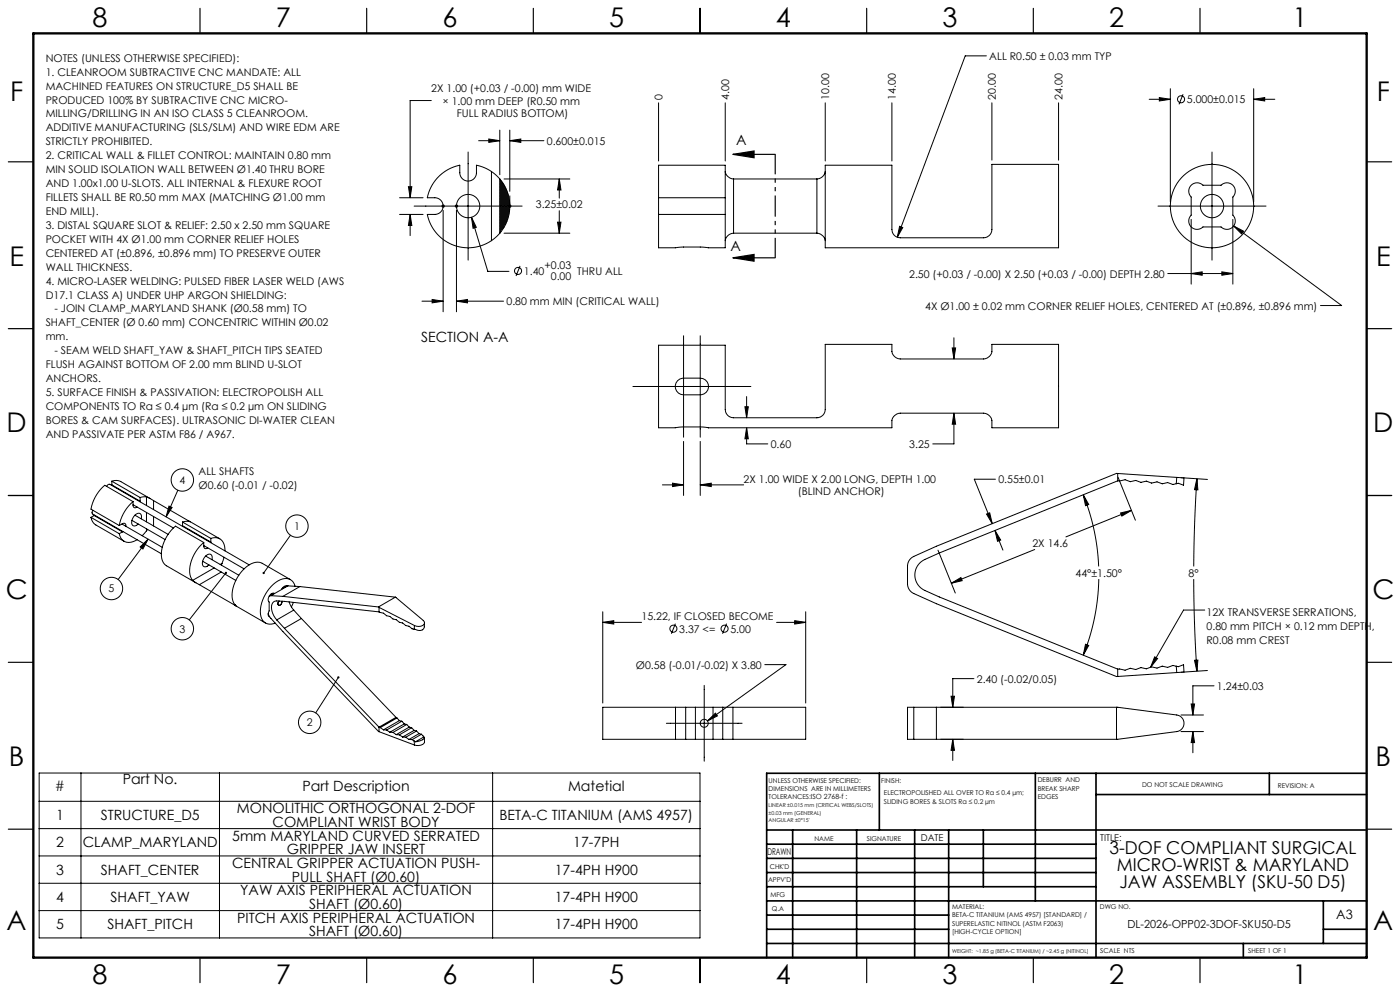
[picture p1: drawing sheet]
<svg xmlns="http://www.w3.org/2000/svg" width="420mm" height="297mm" viewBox="0 0 420 297" stroke-linecap="round" stroke-linejoin="round" font-family="sans-serif">
<g fill="none" stroke="#000" stroke-width=".3">
<path d="M295.9 16.7h-6.3l-20.4 54.4M129.4 30.1h-6.4v29.2M149.9 39v13.4M152.9 39v18.3M197.6 30.8v17.4M217.6 30.8v17.4M247.6 30.8v17.4M267.6 30.8v17.4M297.6 30.8v17.2M317.6 30.8v17.2M344.8 29.8h6.3M347.8 29.2l3.3 .6-3.3 .5z"/>
<path d="M351.1 26.6v33.9M354.9 28.2l-1.2 3.1M376.1 29.8l3.3-.6v1.1zM376.1 26.6v33.9M376.1 29.8h6.4M119.9 59.3h7M122.5 56h1l-.5 3.3zM140.4 45.6v32.4M143.6 42.2h6.3M146.6 41.7l3.3 .5-3.3 .5zM147.4 51.4l2.5 2.2M147.4 51.4a12.5 12.5 0 0 0-4.5-1.9v2.3a2.5 2.5 0 0 1-2.5 2.5 2.5 2.5 0 0 1-2.5-2.5v-2.3a12.5 12.5 0 0 0-9.7 9.8h2.2a2.5 2.5 0 0 1 2.5 2.5 2.5 2.5 0 0 1-2.5 2.5h-2.2a12.5 12.5 0 0 0 19.2 7.8"/>
<path d="M147.4 51.4v20.7M149.9 53.6a12.5 12.5 0 0 1 0 16.3M149.9 53.6v16.3M150.1 53.9l-.2 .2M150.3 54.1l-.4 .4M150.5 54.4l-.6 .6M150.7 54.6l-.8 .8M150.9 54.9l-1 1M151.1 55.2l-1.2 1.1M151.2 53.6h19.8M151.2 55.5l-1.3 1.3M151.4 55.7l-1.5 1.5"/>
<path d="M151.6 56l-1.7 1.7M151.7 56.3l-1.8 1.8M151.8 56.6l-1.9 1.9M152 57l-2.1 2M152.1 57.3l-2.2 2.1M152.2 57.6l-2.3 2.3M152.3 57.9l-2.4 2.4M152.4 58.3l-2.5 2.5M152.5 58.6l-2.6 2.6M152.6 59l-2.7 2.7M152.7 59.4l-2.8 2.7M152.8 59.8l-2.9 2.8"/>
<path d="M152.9 42.2l3.3-.5v1zM152.9 42.2h10.3M167.8 53.6l.5 3.3h-1zM167.8 53.6v5.8M197.6 59.3v-9.8h20v9.8M197.6 59.3v5M197.6 59.3h20M217.6 51.4l.2 .8a2.8 2.8 0 0 0 2.3 1.4M217.6 59.3v5M220.1 53.6h25M220.1 53.6v16.3M245.1 53.6v16.3"/>
<path d="M247.6 51.4l-.4 1-.6 .6-1.5 .6M247.6 49.5h20v18.4a2.68 2.68 0 0 0 2.5 3.4h25a2.69 2.69 0 0 0 2.5-3.4v-18.6h20v25h-70zM357.4 55.5a2.5 2.5 0 0 1 3.5 0h5.4a2.5 2.5 0 0 1 3.6 0 2.5 2.5 0 0 1 0 3.5v5.5a2.5 2.5 0 0 1 0 3.5 2.5 2.5 0 0 1-3.6 0h-5.4a2.5 2.5 0 0 1-3.5 0 2.5 2.5 0 0 1 0-3.5v-5.5a2.5 2.5 0 0 1 0-3.5zM363.6 45.6v32.4M119.9 64.3h7M123 64.3l.5 3.3h-1zM123 64.3v6.3M124.2 61.8h32.4M132.6 61.4l.7 .7M132.9 61.3v1M132.9 63v30.4M133.3 61.4l-.7 .7"/>
<path d="M136.6 61.4l.7 .7M136.9 61.3v1M136.9 63v30.4M137.3 61.4l-.7 .7M141.4 65.1l1.5 3-1 .3zM141.4 65.1l4.9 16.2h6.4M149.9 69.9l-2.5 2.2M150.4 69.3l-.5 .5M151.2 69.9h19.8M151.3 68l-1.4 1.3M151.8 67l-1.9 1.9M152.1 66.3l-2.2 2.1"/>
<path d="M152.3 65.6l-2.4 2.4M152.5 64.9l-2.6 2.6M152.6 61.4l.7 .7M152.7 64.4l-2.8 2.7M152.8 63.8l-2.9 2.8M152.8 60.1l-2.9 2.9M152.8 63.3l-2.9 2.9M152.9 60.5l-3 3M152.9 62.8l-3 2.9M152.9 61l-3 2.9M152.9 62.3l-3 3M152.9 61.4l-3 3"/>
<path d="M152.9 61.3v1M152.9 61.8l-3 3M153.3 61.4l-.7 .7M156 79.7l-1.2 3M167.3 66.6h1l-.5 3.3zM167.8 63.2v6.7M197.6 64.3v10h5l2.5-.3 12.5 .3v-10M197.6 64.3h20M220.1 69.9l-1.6 .6-.6 .7-.3 .9M220.1 69.9h25M245.1 69.9a2.65 2.65 0 0 1 2.5 2.2M269.9 67.8l.9 .4-1.6 2.9z"/>
<path d="M347.4 61.8h32.4M357.4 65.7v19.5M369.9 65.7v19.5M370.1 67.7l3 1.6-.6 .8zM370.1 67.7l32.4 23.9h-6.4M126.6 90.3h6.3M129.6 89.8l3.3 .5-3.3 .5zM136.9 90.3l3.3-.5v1zM136.9 90.3h14.2M350.3 82h19.6M357.4 82l3.3-.5v1zM366.6 81.5l3.3 .5-3.3 .5z"/>
<path d="M189.9 115.8h35.4M197.6 103.5h20v18.3a2.68 2.68 0 0 0 2.5 3.4h25a2.69 2.69 0 0 0 2.5-3.4v-18.6h20v.2a3.4 3.4 0 0 0 1.8 4.1l25.7 .1a2.82 2.82 0 0 0 2.5-3.7v-.7h20v25h-20v-.2a3.4 3.4 0 0 0-1.9-4.1l-25.6-.1a2.83 2.83 0 0 0-2.5 3.7v.7h-55l-2.5-.2-12.5 .2zM203.3 114.1l1.5-.7 5.3-.1a2.5 2.5 0 0 1 2.5 2.5 2.5 2.5 0 0 1-2.5 2.5h-5a2.5 2.5 0 0 1-2.3-1.5 2.5 2.5 0 0 1 .5-2.7zM205.1 100.6v30.4M210.1 100.6v30.4M224 118.9v6.3M285.7 104.3h1l-.5 3.3zM286.2 101.2v6.4M205.1 132.3v16.2M210.1 132.3v16.2M212.5 128.2h.1M223.5 121.9h1l-.5 3.3z"/>
<path d="M224 128.2l.5 3.3h-1zM224 128.2v4.8h6.3M286.2 123.8l.5 3.3h-1zM286.2 123.8v9.2h-6.4M27.3 155.1a3.3 3.3 0 0 0 1.4 2.2l8.5 4.9M27.3 155.1l8.5 4.9M27.9 152.9l-.3 .7 .2 .5 20.6 11.9M28.2 154.5l8.5 4.9M28.2 154.5l-.9 .6M28.4 154.4l-.2 .1M32 145.8l.5-.6 .4-.1 41.9 24.2M33.5 144.2a3.3 3.3 0 0 1 2.7 .1l8.9 5.1"/>
<path d="M33.5 144.2l8.5 4.9M33.5 145.3l8.5 4.9M33.5 145.3v.2M33.5 144.2v1.1M35.8 160a3 3 0 0 0 4.9 2l.4-.2M35.8 157.5l.9-.5a.68 .68 0 0 1 .9-.1 .68 .68 0 0 1 .2 .8M36.6 157l12.1 7M36.7 159.4l-.9 .6M36.9 159.3l-.2 .1M39.6 156l9.9 5.7M39.9 150.3a12.3 12.3 0 0 0-4.1 7.2M39.9 150.3v1.1a.68 .68 0 0 0 .4 .8 .68 .68 0 0 0 .8-.2"/>
<path d="M39.9 150.3l-8.5-4.9a12.3 12.3 0 0 0-4.1 7.2l8.5 4.9M39.9 151.3l12.1 6.9M40.5 154.4l9.9 5.7M42 150.2v.2M42 149.1v1.1M42.4 155.5a1.11 1.11 0 0 0-.4-1.6 1.11 1.11 0 0 0-1.6 .5 2.21 2.21 0 0 0-.4 3.2h.6l.9-.5M43.9 148.9l2.2 1.1M43.9 148.9l-1.9 .2M43.9 159.1l-1.2 1.5M43.9 148.9v2.6M43.9 153.6v2.8M43.9 158.5v.6"/>
<path d="M44.3 158.7l-.4 .4M46.1 150l10.6 6.2M46.1 150v2.7M46.1 154.8v2.8M50.7 151.7l.9 .4-1.8 2.8zM53.4 146.9l-3.6 8M54.8 156.5l8.4 4.9M54.8 157.6v.1M54.8 157.6l8.4 4.9M54.8 156.5v1.1M56.7 156.3l-1.9 .2M56.7 156.2l.3 .2"/>
<path d="M56.7 156.3l.4 .1M56.7 156.2v.1M57.1 156.4l8.8 5.1M198.7 145.3h6.4M201.8 144.8l3.3 .5-3.3 .5zM210.1 145.3l3.3-.5v1zM210.1 145.3h13M296 154.1l.9-.4 .8 3.2zM298.5 159l1.7 2.9-.9 .3zM298.5 159l2.4 5.9M298.6 143.6h-6.3l5.4 13.3M325 148.3l1.6 2.9-.9 .4z"/>
<path d="M325 148.3a64.2 64.2 0 0 1 4.6 21.5M335.3 144.1l-53.5 21.6-4.3 2a5.1 5.1 0 0 0-3 4.6 5.1 5.1 0 0 0 3 4.7l4.3 1.9 53.5 21.6M335.3 141.9v2.2M335.4 143.1l5.2 12.8M336.2 153.7l3.2-.7-2.8 1.7zM339.4 153l-19.6 7.9M353 143.1l-18.1-1.2-54 21.8-6.8 3.1a3.2 3.2 0 0 0-1.8 2.9v5.3a3.2 3.2 0 0 0 1.8 2.9l6.8 3 54 21.9 18.1-1.2M353 143.1l2.2 .1-.3 2.2a3.8 3.8 0 0 0-3-.2l-1.6-.6-1.6 .4-1.6-.6-1.6 .4-1.6-.6-1.6 .4-1.6-.6-1.6 .4-1.6-.6-2.2 .3M353 143.1l-.1 1.9M354.3 143.2l7.9 .5M359.1 143.5l.3 3.3-1-.1zM359.1 143.5l-.7 13.1-.3 13.2"/>
<path d="M42.1 163.9l2.3-2.3-1.5 2.9zM44.4 161.6l-9 12.1M57.8 173.9l2 1.3M59.8 175.2l10.6 6.2M60.8 168.2l9.9 5.8M61.1 162.6l-8.5-4.9a10.8 10.8 0 0 0-3.9 10.3l1 1.4 9.1 5.3M61.1 162.6a10.9 10.9 0 0 0-3.9 10.3l.6 1M61.1 162.6v1.1a.68 .68 0 0 0 .4 .7 .68 .68 0 0 0 .8-.2M61.1 163.5l12.1 7M61.7 166.6l9.9 5.8M63.2 161.4a3 3 0 0 1 4.3 3.1v.6M63.2 162.5v.1"/>
<path d="M63.2 161.4v1.1M63.6 167.7a1.11 1.11 0 0 0-.4-1.6 1.11 1.11 0 0 0-1.6 .6 2.21 2.21 0 0 0-.4 3.1h.6l.9-.5M64.3 170.2l-6.5 3.7M66.4 171.4l-6.6 3.8M66.6 168.9l-.2 .5M66.6 168.9l-.5 .3M67.2 167l-.6 1.9M67.8 171.7l-11 14.1M81.3 178.5l-.5 .1 1.4-.8a1.74 1.74 0 0 0-1.5 2.6v2.7l-.1 .4a.98 .98 0 0 0 .3 1.4M81.3 178.5l3.6 .2M81.3 178l.3 .1M84.9 178.7l28.6 3.2"/>
<path d="M86.4 175.6l-1.8 .8 .2-.3a1.08 1.08 0 0 1 1.3-.5M86.4 175.6l-5.1 2.9M86.4 175.6l3.6 .2M87.1 160.4l-8 11.3M87.2 173.7l-8.5-4.9a4.3 4.3 0 0 0-4.8 1.1 10.9 10.9 0 0 0-4 10.3l.6 1.1M88.5 175.7a2.94 2.94 0 0 0-4.4-2 11 11 0 0 0-5.8 11.1 2.91 2.91 0 0 0 4.3 1.9M90 175.8l-5.1 2.9M90 175.8l28.6 3.2M118.6 179l8.7 7.3a1.56 1.56 0 0 1-2.4 1.4l-.6-.2M118.6 179l-5.1 2.9M281.4 164.9l5.2 12.8M285.4 174.8l2.9-1.7 .4 .9z"/>
<path d="M310.4 164.7l-25 10.1M329.6 173.5a64.2 64.2 0 0 1-4.6 22.9M358.1 173.5l.3 15.4 .7 12.3M70.4 181.4l.3 .2M70.5 181.3l9.2 5.4M70.5 181.3l-.1 .1M80.4 183.9l.7 1.2 3.8 4.2 28.8 30M83 185.8l2.3 2.5M83.7 180.1a.61 .61 0 0 0-.4 .8 .61 .61 0 0 0 .8 .4l.5-1.1a.79 .79 0 0 1-.2 .9 .79 .79 0 0 1-1 0zM85.3 188.3l28.4 29.6M86.7 180.4l.6 1.3 .8 1.1M88 180.5l-.6 1.4"/>
<path d="M88.1 182.8l-5.1 3M88.1 182.8l2.3 2.6M90.4 185.4l-5.1 2.9M90.4 185.4l28.4 29.6M113.5 181.9l.2 .1M113.7 183.4l-30.7-3.3a1.77 1.77 0 0 0-1.5 2.5l.7 2 .8 1.2M113.7 182l10.6 5.5M113.7 183.4l1.3 .4 1 .7 1 .2 .9 .8 1 .2 .9 .8 1 .2 .9 .8 1 .2 .9 .8 .7 .1M113.7 182v1.4M124.3 187.5v1.1M127.4 186.7l-.1 1.2a1.55 1.55 0 0 1-2.6 .7h-.4M180.8 186.5l3.3-.5v1z"/>
<path d="M180.8 183.3v27.4M180.8 186.5h11.7M202.6 186.9l-1.2 3M218 186.9l-1.2 3M229.4 199.2h6.4l-23.6 16.9M233 186.5h8.7M238.4 186l3.3 .5-3.3 .5zM241.7 183.3v27.4M325.7 193.1l.9 .3-1.6 3zM346.4 196.9l.9 .5-2.1 2.6zM352.9 199.7l.1 1.9M358.4 197.9l1-.1-.3 3.4z"/>
<path d="M361.4 182.8h-6.3l-9.9 17.2M101.5 203l-6.8 10.7M113.7 217.9v1.4M113.7 217.9l.4 .2M113.7 219.3l10.6 4M114.1 218.1l.9 .6M115 218.7l1 .1M116 218.8l1 .6M117 219.4l.9 .1M117.9 219.5l1 .7M118.8 215l-5.1 2.9M118.8 215l.3 .2"/>
<path d="M119.1 215.2l-5 2.9M119.1 215.2l.7 .8M119.8 216l-4.8 2.7M119.8 216l.7 .2M120.5 216.2l-4.5 2.6M120.5 216.2l.8 .7M121.3 216.9l-4.3 2.5M121.3 216.9l.7 .2M122 217.1l-4.1 2.4M122 217.1l.8 .8M122.8 217.9l-3.9 2.3M122.8 217.9l.7 .2"/>
<path d="M123.5 218.1l-3.7 2.1M123.5 218.1l.7 .8M124.2 218.9l-3.4 2M124.2 218.9l.8 .2M125 219.1l-3.3 1.8M125 219.1l.7 .8M125.7 219.9l-3 1.7M125.7 219.9l.7 .2M199.9 216.8h22.7M202.7 212v9.6M205.7 212h2.9M205.7 212h-24.9v9.6h24.9"/>
<path d="M205.7 212v9.6M208.6 212h5.3M208.6 212v9.6M211.3 205.4v22.7M212.2 216.1l2.4-2.4 .6 .9zM213.9 212h2.9M213.9 212v9.6M216.8 212h24.9v9.6h-24.9M216.8 212v9.6M219.9 212v9.6M274.1 212h61.2l17.7 2.3a2.51 2.51 0 0 1 2.2 2.5 2.51 2.51 0 0 1-2.2 2.5l-17.7 2.3h-61.2M274.1 212h-1.8v9.6h1.8"/>
<path d="M274.1 212v9.6M280.9 212v9.6M285.3 208.7h1l-.5 3.3zM292.2 203.4h-6.4v8.6M334.9 212v9.6M335.3 200.5l2.2 .4 1.6-.6 1.6 .4 1.6-.6 1.6 .3 1.6-.5 1.6 .3 1.6-.6 1.6 .4 1.6-.6a3.9 3.9 0 0 0 3.2-.2l.1 2.2-2.2 .2M335.3 200.5v2.2M354.3 214.3h6.7M354.3 219.3h6.7M357.4 211h1l-.5 3.3zM357.9 219.3l.5 3.3h-1zM357.9 219.3v6.3"/>
<path d="M362.2 201l-7.9 .5M364.2 205.5h-6.3v8.8M11.7 231.7h198.3v49.4h-198.3zM24.3 231.7v49.4M65.8 231.7v49.4M118.9 220.2h.9M119.8 220.2l1 .7M120.8 220.9h.9M121.7 220.9l1 .7M122.7 221.6l.9 .1M123.6 221.7l.7 .4M124.3 222.1v1.2"/>
<path d="M124.3 222.1l.4 .2M126.4 220.1l.7 .8M126.4 220.1l-2.8 1.6M127.1 220.9l.2 .3-.6 .5-2 .6M127.1 220.9l-2.4 1.4M127.3 221.1v1.2a1.85 1.85 0 0 1-2.4 1.1l-.6-.1M147.8 231.7v49.4M205.7 221.6h2.9M208.6 221.6h5.3M213.9 221.6h2.9M285.8 221.6l.5 3.3h-1zM285.8 221.6v6.3"/>
<path d="M11.7 240.1h198.3M11.7 248.3h198.3M11.7 256.5h198.3M11.7 264.7h198.3M11.7 272.9h198.3"/>
<circle cx="354.3" cy="29.8" r="1.06"/>
<circle cx="140.4" cy="61.8" r="3.5"/>
<circle cx="363.6" cy="61.8" r="3.5"/>
<circle cx="363.6" cy="61.8" r="12.5"/>
<circle cx="155.4" cy="81.2" r="1.06"/>
<circle cx="54.7" cy="143.8" r="3.4"/>
<circle cx="89.1" cy="157.7" r="3.4"/>
<circle cx="33.4" cy="176.4" r="3.4"/>
<circle cx="54.7" cy="188.4" r="3.4"/>
<circle cx="202" cy="188.4" r="1.06"/>
<circle cx="217.4" cy="188.4" r="1.06"/>
<circle cx="92.9" cy="216.5" r="3.4"/>
<circle cx="211.3" cy="216.8" r="1.2"/>
</g>
<g fill="none" stroke="#000" stroke-width=".35">
<path d="M60 2.5v7.5M110 2.5v7.5M160 2.5v7.5M210 2.5v7.5M260 2.5v7.5M310 2.5v7.5M360 2.5v7.5M2.5 48.5h7.5M219.9 46.3h12.7M219.9 46.3l6.3-1.1v2.1zM410 48.5h7.5M219.9 77.3h12.7"/>
<path d="M219.9 77.3l6.3-1.1v2.1zM2.5 98.5h7.5M410 98.5h7.5M2.5 148.5h7.5M410 148.5h7.5M2.5 198.5h7.5M410 198.5h7.5M2.5 248.5h7.5M410 248.5h7.5M60 287v7.5M110 287v7.5M160 287v7.5"/>
<path d="M210 287v7.5M260 287v7.5M310 287v7.5M360 287v7.5"/>
</g>
<path d="M232.6 46.3v31" fill="none" stroke="#000" stroke-width=".35" stroke-dasharray="6.3 1.3 1.3 1.3 1.3 1.3" stroke-dashoffset=".4" stroke-linecap="butt"/>
<path d="M152.9 61.8v-3.2" fill="none" stroke="#000" stroke-width=".3" stroke-dasharray="15.2 1.3 1.3 1.3" stroke-linecap="butt"/>
<g fill="none" stroke="#000" stroke-width=".5">
<path d="M263.8 231.8v17M310.6 231.8v38.2M328.8 231.8v55.2M328.8 238.1h81.2M380.8 231.8v6.3M410 231.8h-180v55.2M230 248.8h180M230 257.3h98.8M230 253h98.8M237.8 248.8v38.2M257 248.8v38.2M274.4 248.8v38.2"/>
<path d="M284.6 248.8v38.2M295 248.8v17M230 265.8h98.8M230 261.5h98.8M230 278.5h54.6M230 274.3h54.6M230 270h180M397 278.5h13M397 270v12.8M230 282.8h180M373 282.8v4.2"/>
</g>
<path d="M10 10h400v277h-400z" fill="none" stroke="#000" stroke-width=".7"/>
<g fill="#000">
<path d="M78.9 171.5a.34 .34 0 0 1 .4 0 .34 .34 0 0 1 .1 .4 .34 .34 0 0 1-.5 .1l.2-.3-.2 .3z"/>
<path d="M152.9 42.2l3.3-.5v1zM146.6 41.7l3.3 .5-3.3 .5z"/>
<path d="M219.9 46.3l6.3-1.1v2.1zM219.9 77.3l6.3-1.1v2.1z"/>
<path d="M269.9 67.8l-.7 3.3 1.6-2.9zM357.4 82l3.3-.5v1zM366.6 81.5l3.3 .5-3.3 .5zM370.1 67.7l2.4 2.4 .6-.8zM347.8 29.2l3.3 .6-3.3 .5zM376.1 29.8l3.3-.6v1.1zM167.8 53.6l.5 3.3h-1zM167.3 66.6h1l-.5 3.3zM141.4 65.1l.5 3.3 1-.3zM122.5 56h1l-.5 3.3zM123 64.3l.5 3.3h-1zM223.5 121.9h1l-.5 3.3zM224 128.2l.5 3.3h-1zM285.7 104.3h1l-.5 3.3zM286.2 123.8l.5 3.3h-1zM201.8 144.8l3.3 .5-3.3 .5zM210.1 145.3l3.3-.5v1zM285.4 174.8l2.9-1.7 .4 .9zM336.2 153.7l3.2-.7-2.8 1.7zM296 154.1l.9-.4 .8 3.2zM298.5 159l1.7 2.9-.9 .3zM325.7 193.1l.9 .3-1.6 3zM325 148.3l1.6 2.9-.9 .4zM359.1 143.5l.3 3.3-1-.1zM358.4 197.9l1-.1-.3 3.4zM285.8 221.6l.5 3.3h-1zM285.3 208.7h1l-.5 3.3zM357.4 211h1l-.5 3.3zM357.9 219.3l.5 3.3h-1zM212.2 216.1l3-1.5-.6-.9zM238.4 186l3.3 .5-3.3 .5zM180.8 186.5l3.3-.5v1z"/>
<path d="M129.6 89.8l3.3 .5-3.3 .5zM136.9 90.3l3.3-.5v1z"/>
<path d="M101.3 202.8a.34 .34 0 0 0 0 .5 .34 .34 0 0 0 .5-.1 .34 .34 0 0 0-.1-.5l-.2 .3 .2-.3zM67.5 171.5a.34 .34 0 0 0 .1 .4 .34 .34 0 0 0 .4 0 .34 .34 0 0 0 0-.5l-.2 .3 .2-.3zM50.7 151.7l.9 .4-1.8 2.8zM42.1 163.9l2.3-2.3-1.5 2.9zM346.4 196.9l.9 .5-2.1 2.6z"/>
</g>
<g font-size="8.1">
<text x="27.8" y="8">8</text>
<text x="82.8" y="8">7</text>
<text x="132.8" y="8">6</text>
<text x="182.8" y="8">5</text>
<text x="232.8" y="8">4</text>
<text x="282.8" y="8">3</text>
<text x="332.8" y="8">2</text>
<text x="387.8" y="8">1</text>
<text x="3" y="30.4">F</text>
<text x="413" y="30.4">F</text>
<text x="2.8" y="79.6">E</text>
<text x="412.8" y="79.6">E</text>
<text x="2" y="129.6">D</text>
<text x="412" y="129.6">D</text>
<text x="1.7" y="179.6">C</text>
<text x="411.7" y="179.6">C</text>
<text x="2.7" y="229.6">B</text>
<text x="412.7" y="229.6">B</text>
<text x="2" y="278.9">A</text>
<text x="412" y="278.9">A</text>
<text x="27.8" y="295">8</text>
<text x="82.8" y="295">7</text>
<text x="132.8" y="295">6</text>
<text x="182.8" y="295">5</text>
<text x="232.8" y="295">4</text>
<text x="282.8" y="295">3</text>
<text x="332.8" y="295">2</text>
<text x="387.8" y="295">1</text>
</g>
<g font-size="5.3">
<text x="332.9" y="256">3-DOF COMPLIANT SURGICAL</text>
<text x="335.1" y="261.1">MICRO-WRIST &amp; MARYLAND</text>
<text x="335.8" y="266.2">JAW ASSEMBLY (SKU-50 D5)</text>
</g>
<g font-size="4.2">
<text x="220.8" y="43.4">A</text>
<text x="219.1" y="75.3">A</text>
<text x="126.4" y="102.6">SECTION A-A</text>
<text x="16.5" y="237">#</text>
<text x="36.9" y="235">Part No.</text>
<text x="90.7" y="237">Part Description</text>
<text x="170.4" y="237">Matetial</text>
<text x="16.8" y="245.8">1</text>
<text x="30.2" y="245.8">STRUCTURE_D5</text>
<text x="71" y="243.7">MONOLITHIC ORTHOGONAL 2-DOF</text>
<text x="149.9" y="245.8">BETA-C TITANIUM (AMS 4957)</text>
<text x="69.7" y="251.9">5mm MARYLAND CURVED SERRATED</text>
<text x="81.8" y="247.9">COMPLIANT WRIST BODY</text>
<text x="16.8" y="254">2</text>
<text x="24.8" y="254">CLAMP_MARYLAND</text>
<text x="86.1" y="256.1">GRIPPER JAW INSERT</text>
<text x="172" y="254">17-7PH</text>
<text x="16.8" y="262.2">3</text>
<text x="30.3" y="262.2">SHAFT_CENTER</text>
<text x="69.6" y="260.1">CENTRAL GRIPPER ACTUATION PUSH-</text>
<text x="166.4" y="262.2">17-4PH H900</text>
<text x="72.1" y="268.3">YAW AXIS PERIPHERAL ACTUATION</text>
<text x="87.6" y="264.3">PULL SHAFT (Ø0.60)</text>
<text x="16.9" y="270.3">4</text>
<text x="33.2" y="270.3">SHAFT_YAW</text>
<text x="92.7" y="272.5">SHAFT (Ø0.60)</text>
<text x="166.4" y="270.3">17-4PH H900</text>
<text x="16.9" y="278.5">5</text>
<text x="32.2" y="278.5">SHAFT_PITCH</text>
<text x="71.1" y="276.5">PITCH AXIS PERIPHERAL ACTUATION</text>
<text x="92.7" y="280.7">SHAFT (Ø0.60)</text>
<text x="166.4" y="278.5">17-4PH H900</text>
</g>
<text font-size="3.9" x="400.9" y="275.5">A3</text>
<text font-size="3.3" x="338.2" y="278.1">DL-2026-OPP02-3DOF-SKU50-D5</text>
<g font-size="3.2">
<text x="296.8" y="17.9">ALL R0.50 ± 0.03 mm TYP</text>
<text x="13.7" y="18.5">NOTES (UNLESS OTHERWISE SPECIFIED):</text>
<text x="13.7" y="22.7">1. CLEANROOM SUBTRACTIVE CNC MANDATE: ALL</text>
<text x="13.7" y="26.8">MACHINED FEATURES ON STRUCTURE_D5 SHALL BE</text>
<text x="129.4" y="27.6">2X 1.00 (+0.03 / -0.00) mm WIDE</text>
<text x="198.8" y="29.9" transform="rotate(-90 198.8 29.9)">0</text>
<text x="218.8" y="29.9" transform="rotate(-90 218.8 29.9)">4.00</text>
<text x="248.8" y="29.9" transform="rotate(-90 248.8 29.9)">10.00</text>
<text x="268.8" y="29.9" transform="rotate(-90 268.8 29.9)">14.00</text>
<text x="298.8" y="29.9" transform="rotate(-90 298.8 29.9)">20.00</text>
<text x="318.8" y="29.9" transform="rotate(-90 318.8 29.9)">24.00</text>
<text x="13.7" y="31">PRODUCED 100% BY SUBTRACTIVE CNC MICRO-</text>
<text x="13.7" y="35.2">MILLING/DRILLING IN AN ISO CLASS 5 CLEANROOM.</text>
<text x="132.7" y="31.3">× 1.00 mm DEEP (R0.50 mm</text>
<text x="137.1" y="35.1">FULL RADIUS BOTTOM)</text>
<text x="356.1" y="31">5.000±0.015</text>
<text x="13.7" y="39.4">ADDITIVE MANUFACTURING (SLS/SLM) AND WIRE EDM ARE</text>
<text x="13.7" y="43.6">STRICTLY PROHIBITED.</text>
<text x="13.7" y="47.7">2. CRITICAL WALL &amp; FILLET CONTROL: MAINTAIN 0.80 mm</text>
<text x="164" y="43.4">0.600±0.015</text>
<text x="13.7" y="51.9">MIN SOLID ISOLATION WALL BETWEEN Ø1.40 THRU BORE</text>
<text x="13.7" y="56.1">AND 1.00x1.00 U-SLOTS. ALL INTERNAL &amp; FLEXURE ROOT</text>
<text x="13.7" y="60.3">FILLETS SHALL BE R0.50 mm MAX (MATCHING Ø1.00 mm</text>
<text x="13.7" y="64.4">END MILL).</text>
<text x="160.8" y="62.5">3.25±0.02</text>
<text x="13.7" y="68.6">3. DISTAL SQUARE SLOT &amp; RELIEF: 2.50 x 2.50 mm SQUARE</text>
<text x="13.7" y="72.8">POCKET WITH 4X Ø1.00 mm CORNER RELIEF HOLES</text>
<text x="13.7" y="77">CENTERED AT (±0.896, ±0.896 mm) TO PRESERVE OUTER</text>
<text x="13.7" y="81.1">WALL THICKNESS.</text>
<text x="157.2" y="82.4">1.40</text>
<text x="163.3" y="80.6">+0.03</text>
<text x="165.2" y="83.8">0.00</text>
<text x="173.2" y="82.4">THRU ALL</text>
<text x="272.8" y="83.2">2.50 (+0.03 / -0.00) X 2.50 (+0.03 / -0.00) DEPTH 2.80</text>
<text x="13.7" y="85.3">4. MICRO-LASER WELDING: PULSED FIBER LASER WELD (AWS</text>
<text x="13.7" y="89.5">D17.1 CLASS A) UNDER UHP ARGON SHIELDING:</text>
<text x="16.3" y="93.7">- JOIN CLAMP_MARYLAND SHANK (Ø0.58 mm) TO</text>
<text x="152" y="91.5">0.80 mm MIN (CRITICAL WALL)</text>
<text x="277.5" y="92.8">4X Ø1.00 ± 0.02 mm CORNER RELIEF HOLES, CENTERED AT (±0.896, ±0.896 mm)</text>
<text x="13.7" y="97.8">SHAFT_CENTER (Ø 0.60 mm) CONCENTRIC WITHIN Ø0.02</text>
<text x="13.7" y="102">mm.</text>
<text x="16.3" y="106.2">- SEAM WELD SHAFT_YAW &amp; SHAFT_PITCH TIPS SEATED</text>
<text x="13.7" y="110.4">FLUSH AGAINST BOTTOM OF 2.00 mm BLIND U-SLOT</text>
<text x="13.7" y="114.5">ANCHORS.</text>
<text x="13.7" y="118.7">5. SURFACE FINISH &amp; PASSIVATION: ELECTROPOLISH ALL</text>
<text x="13.7" y="122.9">COMPONENTS TO Ra ≤ 0.4 µm (Ra ≤ 0.2 µm ON SLIDING</text>
<text x="13.7" y="127.1">BORES &amp; CAM SURFACES). ULTRASONIC DI-WATER CLEAN</text>
<text x="13.7" y="131.2">AND PASSIVATE PER ASTM F86 / A967.</text>
<text x="231.2" y="134.2">0.60</text>
<text x="272.8" y="134.2">3.25</text>
<text x="59.6" y="142.4">ALL SHAFTS</text>
<text x="53.8" y="145">4</text>
<text x="59.6" y="146.6">Ø0.60 (-0.01 / -0.02)</text>
<text x="223.1" y="144.6">2X 1.00 WIDE X 2.00 LONG, DEPTH 1.00</text>
<text x="239.4" y="148.4">(BLIND ANCHOR)</text>
<text x="299.5" y="144.8">0.55±0.01</text>
<text x="88.2" y="158.8">1</text>
<text x="309.7" y="164">2X 14.6</text>
<text x="322.7" y="172.9">44°±1.50°</text>
<text x="356.6" y="172.9">8°</text>
<text x="32.6" y="177.5">5</text>
<text x="192.5" y="185.8">15.22, IF CLOSED BECOME</text>
<text x="362" y="184.5">12X TRANSVERSE SERRATIONS,</text>
<text x="53.8" y="189.6">3</text>
<text x="203.8" y="189.6">3.37 &lt;=</text>
<text x="219.1" y="189.6">5.00</text>
<text x="362" y="188.7">0.80 mm PITCH × 0.12 mm DEPTH,</text>
<text x="362" y="192.9">R0.08 mm CREST</text>
<text x="190.8" y="200.4">Ø0.58 (-0.01/-0.02) X 3.80</text>
<text x="293.1" y="204.6">2.40 (-0.02/0.05)</text>
<text x="365.1" y="206.7">1.24±0.03</text>
<text x="92" y="217.6">2</text>
</g>
<g font-size="2.8">
<text x="276.2" y="252">DATE</text>
<text x="230.2" y="256.3">DRAWN</text>
<text x="330.1" y="252.1">TITLE:</text>
</g>
<g font-size="2">
<text x="230.6" y="234.6">UNLESS OTHERWISE SPECIFIED:</text>
<text x="230.6" y="237.1">DIMENSIONS ARE IN MILLIMETERS</text>
<text x="230.6" y="239.6">TOLERANCES:ISO 2768-f :</text>
<text x="264.4" y="234.6">FINISH:</text>
<text x="265.2" y="238.4">ELECTROPOLISHED ALL OVER TO Ra ≤ 0.4 µm;</text>
<text x="311.3" y="234.5">DEBURR AND</text>
<text x="311.3" y="237">BREAK SHARP</text>
<text x="311.3" y="239.5">EDGES</text>
<text x="342.6" y="236">DO NOT SCALE DRAWING</text>
<text x="383.3" y="236.2">REVISION: A</text>
<text x="265.2" y="240.9">SLIDING BORES &amp; SLOTS Ra ≤ 0.2 µm</text>
<text x="244.3" y="252">NAME</text>
<text x="260" y="251.9">SIGNATURE</text>
<text x="230.9" y="260.3">CHK'D</text>
<text x="230.4" y="264.4">APPV'D</text>
<text x="231.1" y="268.8">MFG</text>
<text x="231.5" y="273">Q.A</text>
<text x="285.6" y="272.5">MATERIAL:</text>
<text x="285.6" y="274.9">BETA-C TITANIUM (AMS 4957) [STANDARD] /</text>
<text x="330" y="272.5">DWG NO.</text>
<text x="285.6" y="277.4">SUPERELASTIC NITINOL (ASTM F2063)</text>
<text x="285.6" y="279.9">[HIGH-CYCLE OPTION]</text>
<text x="330.1" y="285.6">SCALE NTS</text>
<text x="374.5" y="285.6">SHEET 1 OF 1</text>
</g>
<g font-size="1.6">
<text x="230.6" y="241.9">LINEAR ±0.015 mm (CRITICAL WEBS/SLOTS)</text>
<text x="230.6" y="244.1">±0.03 mm (GENERAL)</text>
<text x="230.6" y="246.3">ANGULAR ±0°15'</text>
<text x="285.6" y="285.5">WEIGHT: ~1.85 g (BETA-C TITANIUM) / ~2.45 g (NITINOL)</text>
</g>
</svg>
